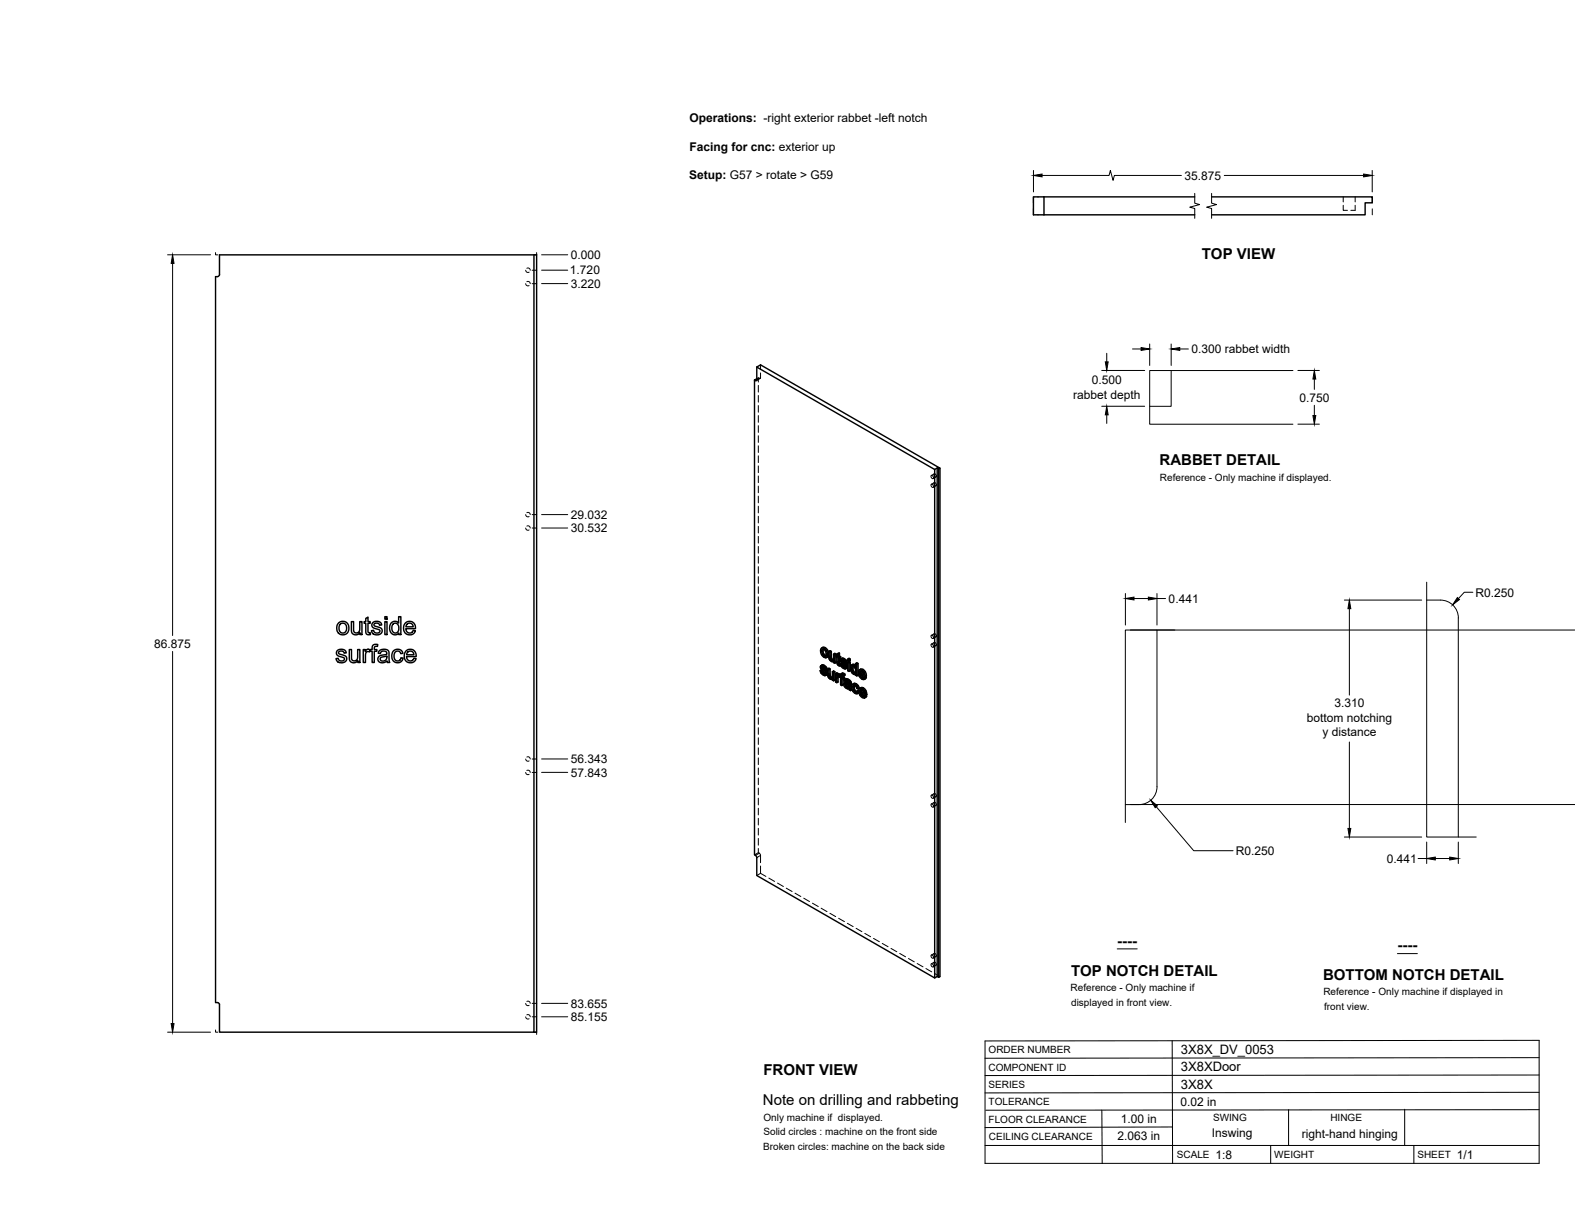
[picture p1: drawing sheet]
<svg xmlns="http://www.w3.org/2000/svg" width="559mm" height="432mm" viewBox="0 0 559 432" stroke-linecap="round" stroke-linejoin="round" font-family="sans-serif">
<!-- layer: Visible -->
<g fill="none" stroke="#000" stroke-width=".51">
<path d="M370.4 69.9h-3.8v6.3h3.8M370.4 69.9v6.3M370.4 76.2h53.5M370.4 69.9h53.5M429.9 69.9h57v2.1h-2.6v4.2h-54.4M189.4 90.4v275.8h-111.5v-9.7l-.2-.6-.6-.2M267.7 134.8v168.5l.6 .4 .2 .6v6.3l63.1 36.4v-180.4M267.7 134.8l.3 .2M268.5 130.2v4.6l-.5 .2M268.5 130.2l1.3-.7 63.7 36.6-.4 .3-.6-.3-.9 .5zM268.5 134.4l-.8 .4M332.5 166.1v180.4l-.9 .5"/>
<path d="M333.1 166.4v180.4l-.6-.3M333.5 166.1v180.4l-.4 .3M129.8 219.4l.8-.5v1.7h.7v.5h-.7v3l.1 .3 .6 .1 .1 .6a1.15 1.15 0 0 1-1.3-.1 1.15 1.15 0 0 1-.3-1.2v-2.7h-.6v-.5h.6zM136.5 218.8h.8v.9h-.8zM119.6 230.9l1-.5a1.69 1.69 0 0 1 2.3 1.2l-.8 .2a.96 .96 0 0 0-1-.9 .96 .96 0 0 0-.9 1l.1 .1a3.2 3.2 0 0 1 2.7 1.3 1.9 1.9 0 0 1-1.3 1.9 1.9 1.9 0 0 1-2.2-.8l-.3-.7 .8-.1a1.11 1.11 0 0 0 1.1 1 1.11 1.11 0 0 0 1.1-1l-.5-.3a2.55 2.55 0 0 1-2.3-1.3zM120.2 221a2.3 2.3 0 0 1 3.6 1.7 2.3 2.3 0 0 1-3.4 2.2 2.77 2.77 0 0 1-.2-3.9zM120.6 221.5l.7-.4a1.77 1.77 0 0 1 1.7 1.5 1.77 1.77 0 0 1-1.1 2 1.79 1.79 0 0 1-1.6-1.1 1.79 1.79 0 0 1 .3-2zM123.9 230.5h.8v2.5a1.15 1.15 0 0 0 1.2 1.5 1.15 1.15 0 0 0 1-1.6v-2.4h.8v4.6h-.7v-.7a1.65 1.65 0 0 1-2 .7 1.65 1.65 0 0 1-1.1-1.8zM124.7 220.6h.8v2.5a1.15 1.15 0 0 0 1.1 1.5 1.15 1.15 0 0 0 1-1.6v-2.4h.8v4.5h-.7v-.6a1.65 1.65 0 0 1-1.9 .7 1.65 1.65 0 0 1-1.1-1.8zM128.9 230.5h.7v.7a1.11 1.11 0 0 1 1.7-.6l.7-.1v-.5a1.31 1.31 0 0 1 .6-1.3 1.31 1.31 0 0 1 1.4 0l-.1 .7a.72 .72 0 0 0-.8-.1 .72 .72 0 0 0-.3 .7v.5h.9v.6h-.9v4h-.8v-4h-.7v-.4l-.2 .6a.86 .86 0 0 0-1.4 .7v3.1h-.8zM132.2 221l.9-.5a1.73 1.73 0 0 1 2.3 1.2l-.7 .1a.93 .93 0 0 0-1-.8 .93 .93 0 0 0-.9 1l1 .4a1.54 1.54 0 0 1 1.8 1.8 2.03 2.03 0 0 1-2.1 1.1 2.03 2.03 0 0 1-1.7-1.5l.7-.2a1.11 1.11 0 0 0 1.1 1 1.11 1.11 0 0 0 1.1-1l-.3-.2a2.52 2.52 0 0 1-2.5-1.4zM134.7 230.8a1.94 1.94 0 0 1 2-.5 1.94 1.94 0 0 1 1.3 1.6l.3 3.2h-.8l-.2-.6a1.76 1.76 0 0 1-1.9 .7 1.76 1.76 0 0 1-1.3-1.6v-.2a1.76 1.76 0 0 1 1.7-1h.4a.8 .8 0 0 0 1-.7 1.23 1.23 0 0 0-1.2-.7 1.23 1.23 0 0 0-1.1 .9l-.7-.1z"/>
<path d="M135 233.4l2.2-.7a1.31 1.31 0 0 1-.6 1.7 1.31 1.31 0 0 1-1.7-.6zM136.5 220.6h.8v4.5h-.8zM138.8 221.1a1.73 1.73 0 0 1 2.6 0v-2.3h.8v6.3h-.7v-.5a1.95 1.95 0 0 1-2.5 .3 1.95 1.95 0 0 1-.8-2.4zM139.4 221.5l.4-.3a1.78 1.78 0 0 1 1.8 1.1 1.78 1.78 0 0 1-.7 2.1l-.2 .1a1.78 1.78 0 0 1-1.7-1 1.78 1.78 0 0 1 .4-2zM139.6 231a1.95 1.95 0 0 1 1.9-.6 1.95 1.95 0 0 1 1.4 1.4l-.7 .1a1.26 1.26 0 0 0-1.6-.8 1.26 1.26 0 0 0-.8 1.6l.1 .9a1.19 1.19 0 0 0 1.3 .9 1.19 1.19 0 0 0 1-1.1l.8 .1-.3 .9a2.17 2.17 0 0 1-2.9 .4 2.17 2.17 0 0 1-.7-2.9zM143.9 220.9a2.14 2.14 0 0 1 2.5-.2 2.14 2.14 0 0 1 1 2.4h-3.4l.1 .6a1.29 1.29 0 0 0 1.3 .9 1.29 1.29 0 0 0 1.2-.9l.8 .1-.3 .6a2.31 2.31 0 0 1-3.2 .3 2.31 2.31 0 0 1-.4-3.2zM144 231a2.15 2.15 0 0 1 2.6-.4 2.15 2.15 0 0 1 1.1 2.4h-3.5l.2 .7a1.31 1.31 0 0 0 1.2 .8 1.31 1.31 0 0 0 1.2-.9l.8 .1-.3 .7a2.3 2.3 0 0 1-3.1 .3 2.3 2.3 0 0 1-.6-3.1zM144.4 221.4l.7-.3 .8 .1 .5 .5 .2 .7h-2.6zM144.7 231.4l.4-.3h.8a1.23 1.23 0 0 1 .9 1.2h-2.5zM291 237.9l.7 1.3 .8 .5 .5-.1M291.3 236.2l.5-.3 .7 .2 .7 .6 .3 .8-.5 .3-.1-.6M291.6 231.2v-.4a.9 .9 0 0 1 1.1-.2 .9 .9 0 0 1 .4 1.1l-.2 1-.5 .1"/>
<path d="M291.6 237.7l-.6 .2 .4 .2M291.6 238.7l.5 .4 .4-.3M291.7 237.3l1 1 .5-.3M291.8 237.9l-.4 .2 .2 .6 .5-.3M291.8 236.7l-.3 .3 .5-.2M291.8 235.9l-.7 .4v.6l1.6 2.1M291.8 232.2l.6 .6 .4-.3M291.9 238l.8 .9M292 236.7l.6 .7M292 236.3l.5 .4 .5-.2M292 236.8l1 1M292 236.8h-.5"/>
<path d="M292 230.9l-.4 .3v.5l.2 .5 .4-.3M292.1 239.1l.4 .1M292.1 235.9l-.8 .3M292.1 230.4l.1 1.4 .8 .8M292.1 237l-.4 .3-.2-.3M292.4 230.1l.8 .9 .5-.3M292.5 236.1l-.5 .2-.4-.1M292.5 236.7l.4 .5 .4-.2M292.7 239l-.1 .2M292.7 238.3l.3 .4 .5-.3M292.8 229.8l-.4 .3-.9-.2M292.9 237.7l.6 .8 .1 .6-.7 .6"/>
<path d="M293 238.7l.1 .5 .5-.3M293.1 239.2l-.1 .4 .5-.3M293.2 231l.4 1.3 .4-.3M293.4 233.1a1.6 1.6 0 0 1-2.1-1.3v-1.7l.9-.5 .7 .3 .7 .7 .4 1.1-.1 1.1-.7 .5M293.6 232.3l-.2 .8 .5-.2M294.1 231.1l.4 .3 .5-.3M294.1 237.6v2.2l.5-.2M294.1 239.8l.2 .4 .4-.2M294.5 231.4v2.2l.5-.3M294.5 233.6l.2 .4 .5-.3M294.5 237.3l-.4 .3-.5-.2M294.7 234l.3 .3 .5-.2"/>
<path d="M295 234.3l.4 .1M295.3 238.3l.5 .3 .4-.3M295.7 234.1l-.7-.7v-2.3l-.5-.2-.4 .2 .1 2.7 .8 .9h.8M295.7 232.1l.5 .2 .4-.2M295.8 238.6v3l.4-.3v-3l-.4-.2-.5 .2v1.9l-.3 .4 .2-.1M295.8 234.7v.4l.4 .2M295.8 234.7l-.2 .1M296.2 232.3v3l.4-.2v-3l-.4-.3-.5 .3v1.8l-.3 .5 .2-.1M296.6 233l.3 .2 .2 2.6 .8 .5 .4-.2M296.9 232.4l-.3 .2 .3 .2v-.8l.9-.3v1.1l.5 .2v.4l-.5 .3v-.4M297.3 239.9l-.3 .2-.1 .5 .4-.2M297.3 239.3v-.4l-.4-.2-.4 .3v3l.4 .2"/>
<path d="M297.3 238.9l-.5 .3-.3-.2M297.4 240l-.1 2-.4 .2v-1.6M297.4 240l.5 .2M297.4 240l-.4 .1M297.4 232v1l.4-.2M297.4 233l.4 .3 .5-.3M297.4 239.5l.4 .3M297.6 239.1l-.8 .5v-.4M297.6 235.7l.2 .1M297.8 231.7l-.9 .3M297.8 239.8v.4M297.8 239.9l-.1 .4"/>
<path d="M297.8 235.8l.1 .5M297.9 239.2l.3 .3M297.9 239.2l-.8 .2M297.9 235.2l-.5 .3v-2.1l.4 .3v1.4l.3 .4M297.9 235.4l-.5 .1M298.1 235.5l.7 1.4 .8 .4 .5-.1M298.1 235.5l-.6 .1M298.1 235.5h.1M298.1 235.7l-.3 .1M298.4 233.8l.6-.3 .5 .1 .8 .8 .3 .7-.4 .3-.2-.6M298.4 239.1l.8-.3 .6 .4-.1 .4-.4 .3 .1-.4M298.6 234.5l.4-.2 1.2 1.1"/>
<path d="M298.7 235.4l-.6 .1 .4 .2M298.7 236.3l.5 .4 .5-.2M298.8 234.9l1.1 1 .4-.3M298.9 235.5l-.4 .2 .2 .6 .5-.3M298.9 233.5l-.7 .4v.6l1.6 2.1M298.9 234.3l-.3 .4 .5-.3M299 238.8l-.7 .3-.1 .9-.4-.2 .4-.3M299 239.2l.4 .3 .4-.3M299 235.6l.8 .9M299.1 234.3l.6 .7M299.1 239.8l.5 .5v.4l-.4 .2v-.4M299.1 234l.6 .4 .4-.3"/>
<path d="M299.2 233.5l-.7 .3M299.2 236.7l.5 .1M299.3 234.6l-.5 .3-.2-.2M299.3 239.9l-.6-.3v.6l.4-.2M299.4 238.9l-.4 .3-.5-.1M299.6 233.7l-.5 .3-.4-.2M299.7 234.4l.3 .4 .5-.2M299.8 236.6l-.1 .2M299.9 235.9l.2 .4 .5-.2M300 235.4l.5 .5 .2 .8-.7 .6M300.1 236.3l.1 .5 .5-.3M300.2 236.8l-.1 .4 .5-.3"/>
<path d="M300.8 235l.4 .2 .5-.2M300.8 233.8l.4 .3 .5-.3M301.2 234.7l.5 .3v3l-.5 .2v-3M301.2 234.7l-.4 .3v3l.4 .2M301.2 234.1v.6l.5-.3v-.6l-.5-.2-.4 .2v.6l.4 .3M302.1 236l.6-.3 .9 .3M302.4 236.5l.8 .3 .4 .9-.2 1.1h-.5M302.4 238.3l.5 .5 .4-.2M302.5 236.5l-.3 .8M302.6 237l-.4 .3v.5l.2 .5 .5-.3M302.7 235.7l-.4 .2a2.02 2.02 0 0 0 1.2 3.4l.1-.1M302.7 236.5l.1 1.4 .7 .8"/>
<path d="M302.8 236.1l.5 .4M303.3 235.8l-.5 .3-.5-.2M303.6 239.2v.4l.4 .2M303.6 239.2l-.2 .1M304 235.7v4.1l.4-.2v-4.2l-.4-.2-.4 .2v1.5l-.3-.4 .3-.2M304.4 235.4l-.4 .3-.4-.3M305.2 239.9l.6 .6 .4-.2M305.5 238.4l-.5 .2 1.5 .9-.5-1.1a.53 .53 0 0 0-.6-.3 .53 .53 0 0 0-.4 .5M305.5 238.1v.3l.8 .5M305.5 239.4l1 .9M305.7 239.7l-.5 .2-.2-.9 1.9 1.2M305.8 237.8l.8 .9 .5-.3"/>
<path d="M306.2 237.5l-.4 .3-.9-.1M306.6 238.7l.3 1.3 .5-.2M294.3 240.2l.3 .4 .5-.3M294.6 240.6h.4M295.3 240.4l-.7-.7-.1-2.4-.4-.2-.5 .3 .1 2.5 .7 1 .6 .2 .4-.2M295.4 240.9v.4l.4 .3M295.4 240.9l-.2 .1M297.8 240.2l.4 .2v2.6l.5 .2M298.7 240.2l.5 .3 .4-.2M299.1 240.9v2.1l-.4 .2v-2.6l.5 .3M299.7 241.1l1-.2 1.2 1 .3 2.9-.4 .2-.1-.4M299.9 242.9h.3a.75 .75 0 0 1 .8 .2 .75 .75 0 0 1 .1 .8l-.3 .1 .3-.1"/>
<path d="M300 243.5l.4 .4 .4-.3M300 242.8l-.2 .3M300.1 242.1l-.7 .5 .2 1 .8 .7h.8l.1 .5 .5 .2M300.2 242.9l-.4 .2 .1 .3 .5-.1M300.3 242.9l.3 .6 .5 .3M300.3 241.6l-.4 .3a.79 .79 0 0 1 .9-.1 .79 .79 0 0 1 .4 .9l-1.2-.3M300.3 241.6h.1M300.4 243.9l.4 .1M300.5 242.1l-.8 .2M300.5 240.8l-1 .6 .4 .5M300.6 241.3l.6 .4 .4-.3M301.1 241l-.5 .3-.6-.2"/>
<path d="M301.2 242.4l-1.1-.3-.5 .3M301.2 241.7l.3 .4 .4-.2M301.5 242.1l.1 .4 .4-.2M301.6 242.5l.1 2.1 .4-.3M302.5 242.8l.7-.4 .6 .2 .7 .7 .4 .9-.5 .2-.3-.9M302.6 244l.2 1 .5-.2M302.8 245l.6 .6 .4-.3M303.1 243.8l-.5 .2v-.2a.63 .63 0 0 1 .8-.6 .63 .63 0 0 1 .5 .8l.5 .4M303.1 243.2l.2 1.6 .7 .6M303.2 242.4l-.5 .3a2.15 2.15 0 0 0 1 3.4h.4M303.4 242.9l.7 .6 .4-.2M303.8 242.6l-.4 .3-.7-.2"/>
<path d="M304 245.2l-.2 .5-.4-.1M304.7 245.1l-.2-.1-.5 .2 .4 .3M304.7 245.4l-.6 .7 .6-.4M305.4 246.5l.5 .6 .5-.3M305.6 244.9l-.4 .3 1.4 .8-.4-1a.53 .53 0 0 0-.6-.4 .53 .53 0 0 0-.4 .6M305.7 244.7l-.1 .2 .9 .5M305.7 245.9l.9 1M305.8 240.5l.4 .1M305.8 246.2l-.4 .3-.3-.9 2 1.1M305.9 244.3l.8 .9 .5-.2M305.9 247.1l.4 .1M306.3 244.1l-.4 .2-.9-.1"/>
<path d="M306.5 240.3l.4 .3 .5-.2M306.5 240.3l-.2 .2M306.6 246.8l.5 .4 .4-.3M306.6 246.8l-.2 .3M306.7 245.2l.4 1.4 .4-.3M306.8 240.1l-.3 .2M306.9 240l.5-.1v-.5l-.7-1.5-.9-.6-.9 .4-.4 .8 .4 1.5 1.3 1.1h.4l.3-.5M307 246.7l-.4 .1M307 240.1l.4 .3-.8 .6M307.1 246.6l.4-.1v-.7l-.7-1.4-.9-.5-.9 .3-.3 1.2 .5 1.5 1.1 .8 .6-.2 .2-.3M307.1 246.7l.4 .4-.7 .5M77.1 355.7h-.6v-257.6a1.09 1.09 0 0 0 1.3-.4l.1-7.3h112.5v275.8h-1"/>
</g>
<!-- layer: Hidden -->
<g fill="none" stroke="#000" stroke-width=".35">
<path d="M476.6 72.8v1.8h1.5M476.6 69.9v1.7M480.8 72.8v1.8h-1.5M480.8 69.9v1.7M186.5 95.9l.4 .7h.8M186.9 99.9h.7l.5 .7M186.9 95.2l.7-.1 .5 .8M186.5 100.6l.4 .7h.8M269 134.1l-.5 .3M269 134.1v1.5M269 136.7v2.4M269.7 134.3l-1.3 .8"/>
<path d="M269.8 132.3v1.9l-.2 .1-.6-.2M269.8 129.5v1.6M269 140.3v2.4M269 143.9v2.4M269 147.4v2.4M269 151v2.4M269 154.6v2.4M269 158.2v2.3M269 161.7v2.4M269 165.3v2.4M269 168.9v2.4M269 172.5v2.3"/>
<path d="M269 176v2.4M269 179.6v2.4M330.3 168.8a.55 .55 0 0 1 .8 .3 .55 .55 0 0 1-.3 .7l-.4-.4zM330.4 171.9a.56 .56 0 0 1 .7 .3 .56 .56 0 0 1-.3 .7l-.5-.5zM331.4 171.3a.6 .6 0 0 1 .7 .3 .6 .6 0 0 1-.2 .8l-.5-.5zM331.4 168.1a.6 .6 0 0 1 .7 .4 .6 .6 0 0 1-.2 .7l-.5-.4zM331.4 171.2l-1 .6M331.4 168.1l-1 .6M332.1 172.3l-1 .6M332.1 169.2l-1 .6M186.5 187.3l.4 .7h.8M186.5 182.6l.4 .7h.8"/>
<path d="M186.9 186.7l.7-.1 .5 .7M186.9 181.9h.7l.5 .7M269 183.2v2.3M269 186.8v2.3M269 190.3v2.4M269 193.9v2.4M269 197.5v2.3M269 201v2.4M269 204.6v2.4M269 208.2v2.4M269 211.8v2.3M269 215.3v2.4"/>
<path d="M269 218.9v2.4M269 222.5v2.4M269 226v2.4M269 229.6v2.4M269 233.2v2.4M269 236.7v2.4M291.4 237.7l.4 .9M291.5 236.4l-.5 .3M291.6 236.1l-.5 .2M291.6 230.7l-.5 .2M291.6 237.7l.3 .3M291.6 236.9l-.5 .2"/>
<path d="M291.7 235.9l-.2 .8 .7 .9a1.13 1.13 0 0 1 .9 1.3h-.4l.4-.2M291.8 238.6l.9 .8h.6M291.8 238.6l-.5 .2M291.9 237.8l-.1 .1M291.9 237.3l-.5 .3M291.9 232l.9 .9 .9 .1M291.9 232l-.4 .3M291.9 236.6l-.1 .1M292 229.7l-.4 1 .3 1.3M292.1 236.4l-.5 .3M292.2 230.2l-.1 .2M292.2 230.2l.8 .2 .5 1v.9l-.5 .3"/>
<path d="M292.2 230.2l-.4 .2M292.5 236.5l-.5 .2a.33 .33 0 0 1 .2-.4 .33 .33 0 0 1 .4 .3l.5 .7 .4 .2M292.5 239.3l-.4 .2M292.6 237.4l.3 .3M292.6 239.2l.4-.2-.4 .2M292.8 230.2l-.4 .3M292.8 232.9l-.4 .3M292.9 236.9l-.5 .2M293 238.4l-.4 .2M293.1 237.3l-.5 .3M293.1 239.5l-.5 .2M293.3 232.5l-.4 .3"/>
<path d="M293.3 230.8l-.4 .3M293.4 233.1l-.4 .3M293.6 231.8l-.5 .3M294.1 237.1l.2 2.8 .8 .8 .7-.1v.5l.4 .2M294.1 239.5l-.4 .2M294.3 239.9l-.5 .3M294.5 230.9l.2 2.9 .8 .7 .7-.1v.4l.4 .3M294.6 233.2l-.5 .3M294.7 233.7l-.5 .2M295 234.1l-.5 .3M295.4 234.4l-.4 .3M295.8 238.1l-.1 2-.4 .3"/>
<path d="M295.9 234.1l-.3 .2M296 234.1l-.4 .3M296.1 234l-.4 .2M296.2 231.8v2l-.5 .3M296.2 234.4l-.4 .3M296.2 234.8l-.4 .3M296.6 232.6v.4l.5-.3M296.9 238.7v3l.4 .3M297.1 232.3l-.2 .1M297.1 239.9l.5-.3-.5 .3M297.3 239.4l-.5 .2M297.4 231.8v.7l-.3-.2v.4l.3 .2 .1 2.4 .8 .8-.2-.6"/>
<path d="M297.4 239.8l-.1 .1M297.4 232.9l-.5 .3M297.4 232.5l-.5 .3M297.5 235.3l-.5 .2M297.5 239.2l-.2 .1M297.6 235.6l-.4 .3M297.8 239.7l-.4 .3 .3-.4 .5 .4 .1-.3 .4 .4v2.6l.4 .3M297.8 233.2l-.4 .2M298 235.9l-.4 .3M298.3 233.4l-.5-.2v.5M298.3 235.6l-.2 .1M298.3 239.6l-.5 .2"/>
<path d="M298.3 239.5h-.1M298.3 239.7l-.5 .2M298.3 236.1h.1M298.5 235.3l.4 .9M298.6 234l-.4 .3M298.7 239.7l-.8 .5 .4-.3M298.7 235.4l.3 .2M298.7 234.5l-.4 .2M298.7 233.7l-.5 .2M298.7 239l-.4 .2M298.8 233.6l-.1 .8 .6 .8a1.19 1.19 0 0 1 .9 1.3h-.4l.4-.2M298.9 238.8l-.2 .9-.5-.2"/>
<path d="M298.9 236.2l.8 .7 .8 .1M298.9 236.2l-.5 .3M299 235.5h-.1M299 234.9l-.4 .3M299 234.2l-.1 .1M299.1 234.3l.1-.3 .4 .1 .6 .9 .4 .1M299.2 234l-.5 .3M299.2 239.4l-.5 .2M299.5 239.5l-.5 .2M299.6 234.1l-.5 .3M299.7 236.9l-.5 .3M299.7 235l.3 .4"/>
<path d="M299.7 239.6l-.4-.2-.2 .4M300 234.5l-.4 .3M300.1 236.6l-.4 .2 .4-.2M300.1 236l-.4 .2M300.2 235l-.5 .2M300.2 237.1l-.4 .2M301.2 234.7v3l.5 .3M301.2 233.6v.6l.5 .2M301.2 237.7l-.4 .3M301.2 234.2l-.4 .2M302.2 236.8l-.5 .2M302.3 237.7l-.4 .2"/>
<path d="M302.3 236l-.4 .3M302.5 235.8l-.3 .6v.8a1.55 1.55 0 0 0 1.8 1.8v.3l.4 .3M302.7 238.5l-.4 .2M302.8 236.3l-.1 .2M302.8 236.3l.8 .2 .4 .8v1l-.5 .4M302.8 236.3l-.3 .2M302.9 236.3l-.5 .2M303.3 239l-.4 .2M303.3 236.3l-.4 .2M303.7 236.2l-.1 .1M303.8 236.9l-.4 .2M303.8 238.6l-.4 .3"/>
<path d="M304 235.2v1.5l-.4-.7M304 236.7l-.4 .2M304 237.9l-.4 .2M304 239.3l-.4 .3M304 239l-.4 .2 .3-.1M305 238.4l-.5 .3M305.3 237.4l-.3 .9 .3 1.5 1 .9 .8 .1M305.3 239.8l-.4 .2M305.4 238.8l-.4 .2M305.5 239.4l-.1-.6 2 1.1M305.7 237.9l-.2 .2M305.7 237.9l.8 .2 .4 1.1-.6-.3"/>
<path d="M305.7 237.9l-.5 .2M306.2 237.9l-.4 .3M306.7 238.5l-.4 .3M306.9 239.2l-.4 .3M330.4 228.6a.6 .6 0 0 1 .7 .3 .6 .6 0 0 1-.2 .8l-.5-.5zM330.4 225.4a.6 .6 0 0 1 .7 .4 .6 .6 0 0 1-.2 .7l-.5-.4zM331.4 224.9a.55 .55 0 0 1 .7 .3 .55 .55 0 0 1-.3 .7l-.4-.4zM331.4 228a.56 .56 0 0 1 .7 .3 .56 .56 0 0 1-.3 .7l-.5-.6zM331.4 228l-1 .5M331.4 224.9l-1 .5M332.1 229.1l-1 .5M332.1 226l-1 .5"/>
<path d="M269 240.3v2.4M269 243.9v2.4M269 247.5v2.4M269 251v2.4M269 254.6v2.4M269 258.2v2.4M294.6 240.3l-.5 .3M295 240.7l-.5 .2M295.4 240.4l-.2 .1M295.6 240.3l-.5 .3M295.7 240.2l-.4 .3M295.8 240.6l-.4 .3 .3-.1"/>
<path d="M295.8 241.1l-.4 .2M296.9 241.7l-.4 .3M298.7 242.7l-.5 .3M298.7 240.1l-.5 .3M299.1 240.4l-.4 .2M299.6 240.7l-.5-.3v.5M299.8 242.6l-.4 .3M299.9 241.3l-.5 .3M299.9 242.3l-.4 .2M300 242.1l-.2 .6 .3 .8 .7 .6h.9l.1 .4M300.1 243.4l-.5 .2M300.1 240.9l-.5 .3"/>
<path d="M300.1 240.9l-.2 .4 .4 .3a.81 .81 0 0 1 1-.1 .81 .81 0 0 1 .3 .9h-.4M300.3 242.9l.2-.3a.78 .78 0 0 1 .9 .2 .78 .78 0 0 1 .1 .9l-.4 .1M300.3 242.9h-.1M300.4 242.6l-.4 .2 .4-.1M300.5 242.6l-.4 .2M300.5 241.3l-.4 .3M300.7 244l-.4 .2M301 241.4l-.4 .3M301.2 244.2l-.4 .2M301.3 243.8l-.2 .1M301.5 241.9l-.4 .2M301.6 243.6l-.6 .4"/>
<path d="M301.6 242.9l-.4 .3M301.6 242.5l-.4 .3M301.6 242.4l-.4 .3M301.7 244.1l-.5 .2M301.8 244.5l.4 .3M301.8 244.5l-.5 .3M302.6 243.5l-.4 .3M302.8 242.7l-.5 .3M303 242.5l-.4 1 .3 1.2 .5 .8 1.1 .4M303 244.9l-.5 .2M303.1 243.2a.7 .7 0 0 1 .9-.2 .7 .7 0 0 1 .4 .8l.5 .4M303.3 243l-.5 .3"/>
<path d="M303.8 245.8l-.4 .2M303.8 243.1l-.4 .2M304 245.4h.2M304.2 243.4l-.4 .3M304.2 245.4l-.4 .3M304.4 244l-.4 .3M304.5 245l-.3 .4M304.7 245.1l.2 .2-.2 .4M304.9 245.3l-.2 .1M305.1 245l-.4 .2M305.5 244l-.4 1 .4 1.3 .9 .9 .8 .2M305.5 246.3l-.5 .3"/>
<path d="M305.6 245.3l-.5 .3M305.7 245.9l-.1-.6 1.9 1.2M305.8 244.4l-.1 .3M305.8 244.4l.8 .3 .5 1.1-.6-.4M305.8 244.4l-.4 .3M306.3 244.5l-.4 .3M306.4 247.2l-.5 .3M306.5 240.3h.1M306.6 246.9h.2M306.6 240.3l-.3 .2M306.7 240.3l-.9 .6M306.8 246.9l-.4 .2"/>
<path d="M306.9 246.9l-.5 .2M306.9 245.1l-.4 .3M306.9 240l-.1 .1M307 240.9l-.5 .2M307 240.1l-.4 .2M307.1 245.8l-.5 .2M307.1 246.6l-.1 .1M307.1 247.4l-.4 .3M307.1 246.7l-.3 .2M186.5 274.1l.4 .6h.8M186.5 269.3l.4 .7h.8M186.9 273.4h.9l.3 .7"/>
<path d="M186.9 268.6h.9l.3 .7M269 261.8v2.3M269 265.3v2.4M269 268.9v2.4M269 272.5v2.3M269 276.1v2.3M269 279.6v2.4M269 283.2v2.4M269 286.8v2.3M269 290.3v2.4M269 293.9v2.4M269 297.5v2.4"/>
<path d="M330.4 285.3a.56 .56 0 0 1 .7 .3 .56 .56 0 0 1-.3 .7l-.5-.5zM330.4 282.2a.56 .56 0 0 1 .7 .3 .56 .56 0 0 1-.3 .7l-.5-.5zM331.4 284.8a.58 .58 0 0 1 .7 .2 .58 .58 0 0 1-.2 .8l-.5-.5zM331.4 281.6a.6 .6 0 0 1 .7 .3 .6 .6 0 0 1-.2 .8l-.5-.5zM331.4 284.7l-1 .6M331.4 281.6l-1 .6M332.1 285.8l-1 .6M332.1 282.7l-1 .6M267.7 303.3l1.3-.8 .6 .5 .2 3.1M269 301.1v1.4M269.8 307.3v2.6M269.8 309.9l-1.3 .7"/>
<path d="M269.8 309.9l1.9 1.1M272.8 311.6l2 1.1M275.9 313.3l2 1.2M279 315.1l2 1.2M282.1 316.9l2 1.2M285.2 318.7l2 1.2M288.2 320.5l2.1 1.1M291.3 322.2l2.1 1.2M294.4 324l2.1 1.2M297.5 325.8l2.1 1.2M300.6 327.6l2.1 1.2M303.7 329.4l2.1 1.2"/>
<path d="M306.8 331.2l2.1 1.2M309.9 333l2.1 1.1M313 334.7l2.1 1.2M316.1 336.5l2.1 1.2M319.2 338.3l2.1 1.2M330.4 338.9a.6 .6 0 0 1 .7 .3 .6 .6 0 0 1-.2 .8l-.5-.5zM331.4 338.3a.56 .56 0 0 1 .7 .3 .56 .56 0 0 1-.3 .8l-.5-.7zM331.4 338.3l-1 .6M332.1 339.4l-1 .6M186.5 356l.4 .7h.8M186.9 355.3h.7l.5 .7M322.3 340.1l2.1 1.2"/>
<path d="M325.4 341.9l2.1 1.1M328.5 343.6l2.1 1.2M330.3 342.1a.58 .58 0 0 1 .8 .2 .58 .58 0 0 1-.2 .8l-.5-.5zM331.4 341.4a.56 .56 0 0 1 .7 .4 .56 .56 0 0 1-.3 .7l-.5-.7zM331.4 341.4l-1 .6M331.6 345.4l1.9 1.1M332.1 342.5l-1 .6M186.5 360.8l.4 .7h.8M186.9 360.1l.7-.1 .5 .8"/>
</g>
<!-- layer: Reference -->
<g fill="none" stroke="#000" stroke-width=".35">
<path d="M366.6 69.9v2.1M366.6 74.1v2.1M486.9 69.9v2.1M486.9 74.1v2.1M76.5 89.6v.8h.8M188.8 95.9h1.6M190.4 89.6v.8h-.8M188.8 100.6h1.6M415.5 131.5v12.7h-7.6M458.7 131.5h-50.8v19h50.8M188.8 182.6h1.6M188.8 187.3h1.6"/>
<path d="M506.2 212.9a13 13 0 0 1 7.8 .7 6.3 6.3 0 0 1 3.4 5.7v77.7M506.2 206.6v90.4h17.6M410.5 223.5v55.6a6.4 6.4 0 0 1-6.4 6.4h-4.8M416.9 223.5h-17.6v68.3M188.8 269.3h1.6M188.8 274.1h1.6M188.8 356h1.6M76.5 365.4v.8h.8M188.8 360.8h1.6M189.6 366.2h.8v.8"/>
</g>
<!-- layer: Hidden Narrow -->
<g fill="none" stroke="#000" stroke-width=".35">
<path d="M269.8 134l-1.3 .8M292.5 237.9l-.4 .3M294.1 239l-.5 .2M294.5 232.7l-.4 .3M295.8 239.7l-.5 .2M296.2 233.4l-.5 .3M297.4 234.7l-.5 .2M298.7 239.4l-.5 .3M299.1 239.7h.1M299.7 235.6l-.5 .2M300.9 242.7l-.4 .3M301.6 243.1l-.4 .3"/>
<path d="M269.4 302.7l-1.4 .8M269.8 303.5l-1.3 .8"/>
</g>
<!-- layer: Visible Narrow -->
<path d="M268.5 134.8l-.5 .2M292.5 237.4l-.4 .2M294.5 239l-.4 .3M295 232.8l-.5 .2M297.8 234.9l-.4 .3M299.1 239.7l-.4 .3M299.7 235l-.5 .2M300.8 242.3l-.4 .2M302.1 242.8l-.5 .2M302.1 243.4l-.5 .3" fill="none" stroke="#000" stroke-width=".35"/>
<!-- layer: Titleblock -->
<g fill="none" stroke="#000" stroke-width=".36">
<path d="M349.5 369.3l196.6-.2v43.7h-196.6zM415.9 369.3l.1 43.5M546.1 375.3l-196.6 .2M390.9 393.9l.2 18.9M416 399.9l-66.5 .2M457.2 393.7v12.7M498.4 393.6v12.7M546.1 393.7l-196.3 .2M546.1 387.6l-196.6 .2M546.1 381.4l-196.6 .2M349.5 406.4h196.6M450.8 406.4v6.4"/>
<path d="M501.6 406.4v6.4"/>
</g>
<!-- layer: FD_Dimensions -->
<g fill="none" stroke="#000" stroke-width=".35">
<path d="M366.7 60.5v7.6M369.7 62.3h23.8l.5-1.8 .9 3.5 .5-1.7h23.7M434.4 62.3h49.4M486.9 60.5v7.6M59.5 90.4h15.2M61.2 93.5v132M192.2 90.4h9.2M192.2 95.9h9.2M192.2 100.6h9.2M390.9 131.4h15.2M392.7 125.3v3.1M401.8 123.8h3.1"/>
<path d="M407.9 122v7.7M415.5 122v7.7M418.6 123.8h3M460.5 131.4h7.6M466.3 134.5v3.7M390.9 144.1h15.2M392.7 147.2v3M460.5 150.5h7.6M466.3 143.8v3.6M192.2 182.6h9.2M192.2 187.3h9.2M399.3 210.6v11.2"/>
<path d="M402.3 212.4h5.1M410.5 210.6v11.2M410.5 212.4h3M477 212.9h27.4M478.7 216v30.6M522.6 210.1h-3.1l-2.1 2.3M61.2 231.1v132.1M401.1 223.5h157.7M192.2 269.3h9.2M192.2 274h9.2M478.7 263.3v30.6M401.1 285.5h157.7"/>
<path d="M410.3 286.3l13.2 15.5h14M477 297h27.4M506.2 298.8v7.6M517.4 298.8v7.6M503.1 304.6h3.1M509.2 304.6h5.1M192.2 356h9.2M59.5 366.2h15.2M192.2 360.8h9.2"/>
</g>
<g fill="#000" stroke="#000" stroke-width=".35">
<path d="M366.7 62.3l3-.6v1.1zM483.8 61.7l3.1 .6-3.1 .5zM61.2 90.4l.5 3.1h-1zM392.2 128.4h1l-.5 3zM404.9 123.3l3 .5-3 .5zM415.5 123.8l3.1-.5v1zM466.3 131.4l.5 3.1h-1zM392.7 144.1l.5 3.1h-1zM465.8 147.4h1l-.5 3.1zM399.3 212.4l3-.5v1zM407.4 211.9l3.1 .5-3.1 .5zM478.7 212.9l.6 3.1h-1.1z"/>
<path d="M517.1 212l.7 .7-2.4 1.9zM408.3 283.9l2.3 2-.7 .7zM478.2 293.9h1.1l-.6 3.1zM506.2 304.6l3-.5v1zM514.3 304.1l3.1 .5-3.1 .5zM60.7 363.2h1l-.5 3z"/>
</g>
<!-- layer: Break Lines -->
<path d="M423.9 68.6v3.5l1.7 .5-3.5 .9 1.8 .5v3.5M429.9 68.6v3.5l1.7 .5-3.5 .9 1.8 .5v3.5" fill="none" stroke="#000" stroke-width=".35"/>
<!-- layer: Notes -->
<path d="M396.4 336.7h7.1M495.8 338.3h7.1" fill="none" stroke="#000" stroke-width=".35"/>
<g font-size="5.3">
<text x="426.4" y="92.1">TOP VIEW</text>
<text x="411.4" y="165.1">RABBET DETAIL</text>
<text x="396.4" y="335.5">----</text>
<text x="495.8" y="337.2">----</text>
<text x="380" y="346.1">TOP NOTCH DETAIL</text>
<text x="469.4" y="347.5">BOTTOM NOTCH DETAIL</text>
<text x="270.9" y="381.4">FRONT VIEW</text>
<text x="270.7" y="392.2">Note on drilling and rabbeting</text>
</g>
<g font-size="4.6">
<text x="419" y="373.8">3X8X_DV_0053</text>
<text x="419" y="380.1">3X8XDoor</text>
<text x="419" y="386.2">3X8X</text>
</g>
<g font-size="4.3">
<text x="244.6" y="43.2">Operations: -right exterior rabbet -left notch</text>
<text x="244.6" y="53.4">Facing for cnc: exterior up</text>
<text x="244.5" y="63.6">Setup: G57 &gt; rotate &gt; G59</text>
<text x="420.2" y="63.7">35.875</text>
<text x="202.5" y="91.9">0.000</text>
<text x="202.2" y="97.4">1.720</text>
<text x="202.5" y="102.1">3.220</text>
<text x="422.7" y="125.3">0.300 rabbet width</text>
<text x="387.3" y="136.4">0.500</text>
<text x="380.7" y="141.5">rabbet depth</text>
<text x="461" y="142.5">0.750</text>
<text x="202.6" y="184.1">29.032</text>
<text x="202.5" y="188.8">30.532</text>
<text x="414.6" y="213.9">0.441</text>
<text x="523.5" y="211.6">R0.250</text>
<text x="54.7" y="229.8">86.875</text>
<text x="473.4" y="251">3.310</text>
<text x="463.6" y="256">bottom notching</text>
<text x="469.2" y="261.1">y distance</text>
<text x="202.5" y="270.8">56.343</text>
<text x="202.5" y="275.5">57.843</text>
<text x="438.4" y="303.3">R0.250</text>
<text x="492" y="306.1">0.441</text>
<text x="202.5" y="357.5">83.655</text>
<text x="202.5" y="362.3">85.155</text>
<text x="418.8" y="392.4">0.02 in</text>
<text x="397.7" y="398.3">1.00 in</text>
<text x="396.5" y="404.3">2.063 in</text>
<text x="430" y="403.6">Inswing</text>
<text x="461.8" y="403.8">right-hand hinging</text>
<text x="431.3" y="411.1">1:8</text>
<text x="516.9" y="411.1">1/1</text>
</g>
<g font-size="3.5">
<text x="411.5" y="170.7">Reference - Only machine if displayed.</text>
<text x="379.9" y="351.7">Reference - Only machine if</text>
<text x="469.5" y="353.1">Reference - Only machine if displayed in</text>
<text x="380" y="356.8">displayed in front view.</text>
<text x="469.8" y="358.2">front view.</text>
<text x="350.8" y="373.6">ORDER NUMBER</text>
<text x="350.8" y="379.9">COMPONENT ID</text>
<text x="350.8" y="386.1">SERIES</text>
<text x="350.8" y="392.2">TOLERANCE</text>
<text x="270.9" y="397.7">Only machine if displayed.</text>
<text x="350.8" y="398.4">FLOOR CLEARANCE</text>
<text x="430.4" y="397.8">SWING</text>
<text x="472" y="397.7">HINGE</text>
<text x="270.8" y="407.9">Broken circles: machine on the back side</text>
<text x="270.9" y="402.8">Solid circles : machine on the front side</text>
<text x="350.8" y="404.4">CEILING CLEARANCE</text>
<text x="417.5" y="410.9">SCALE</text>
<text x="452.1" y="410.9">WEIGHT</text>
<text x="502.9" y="410.9">SHEET</text>
</g>
</svg>
